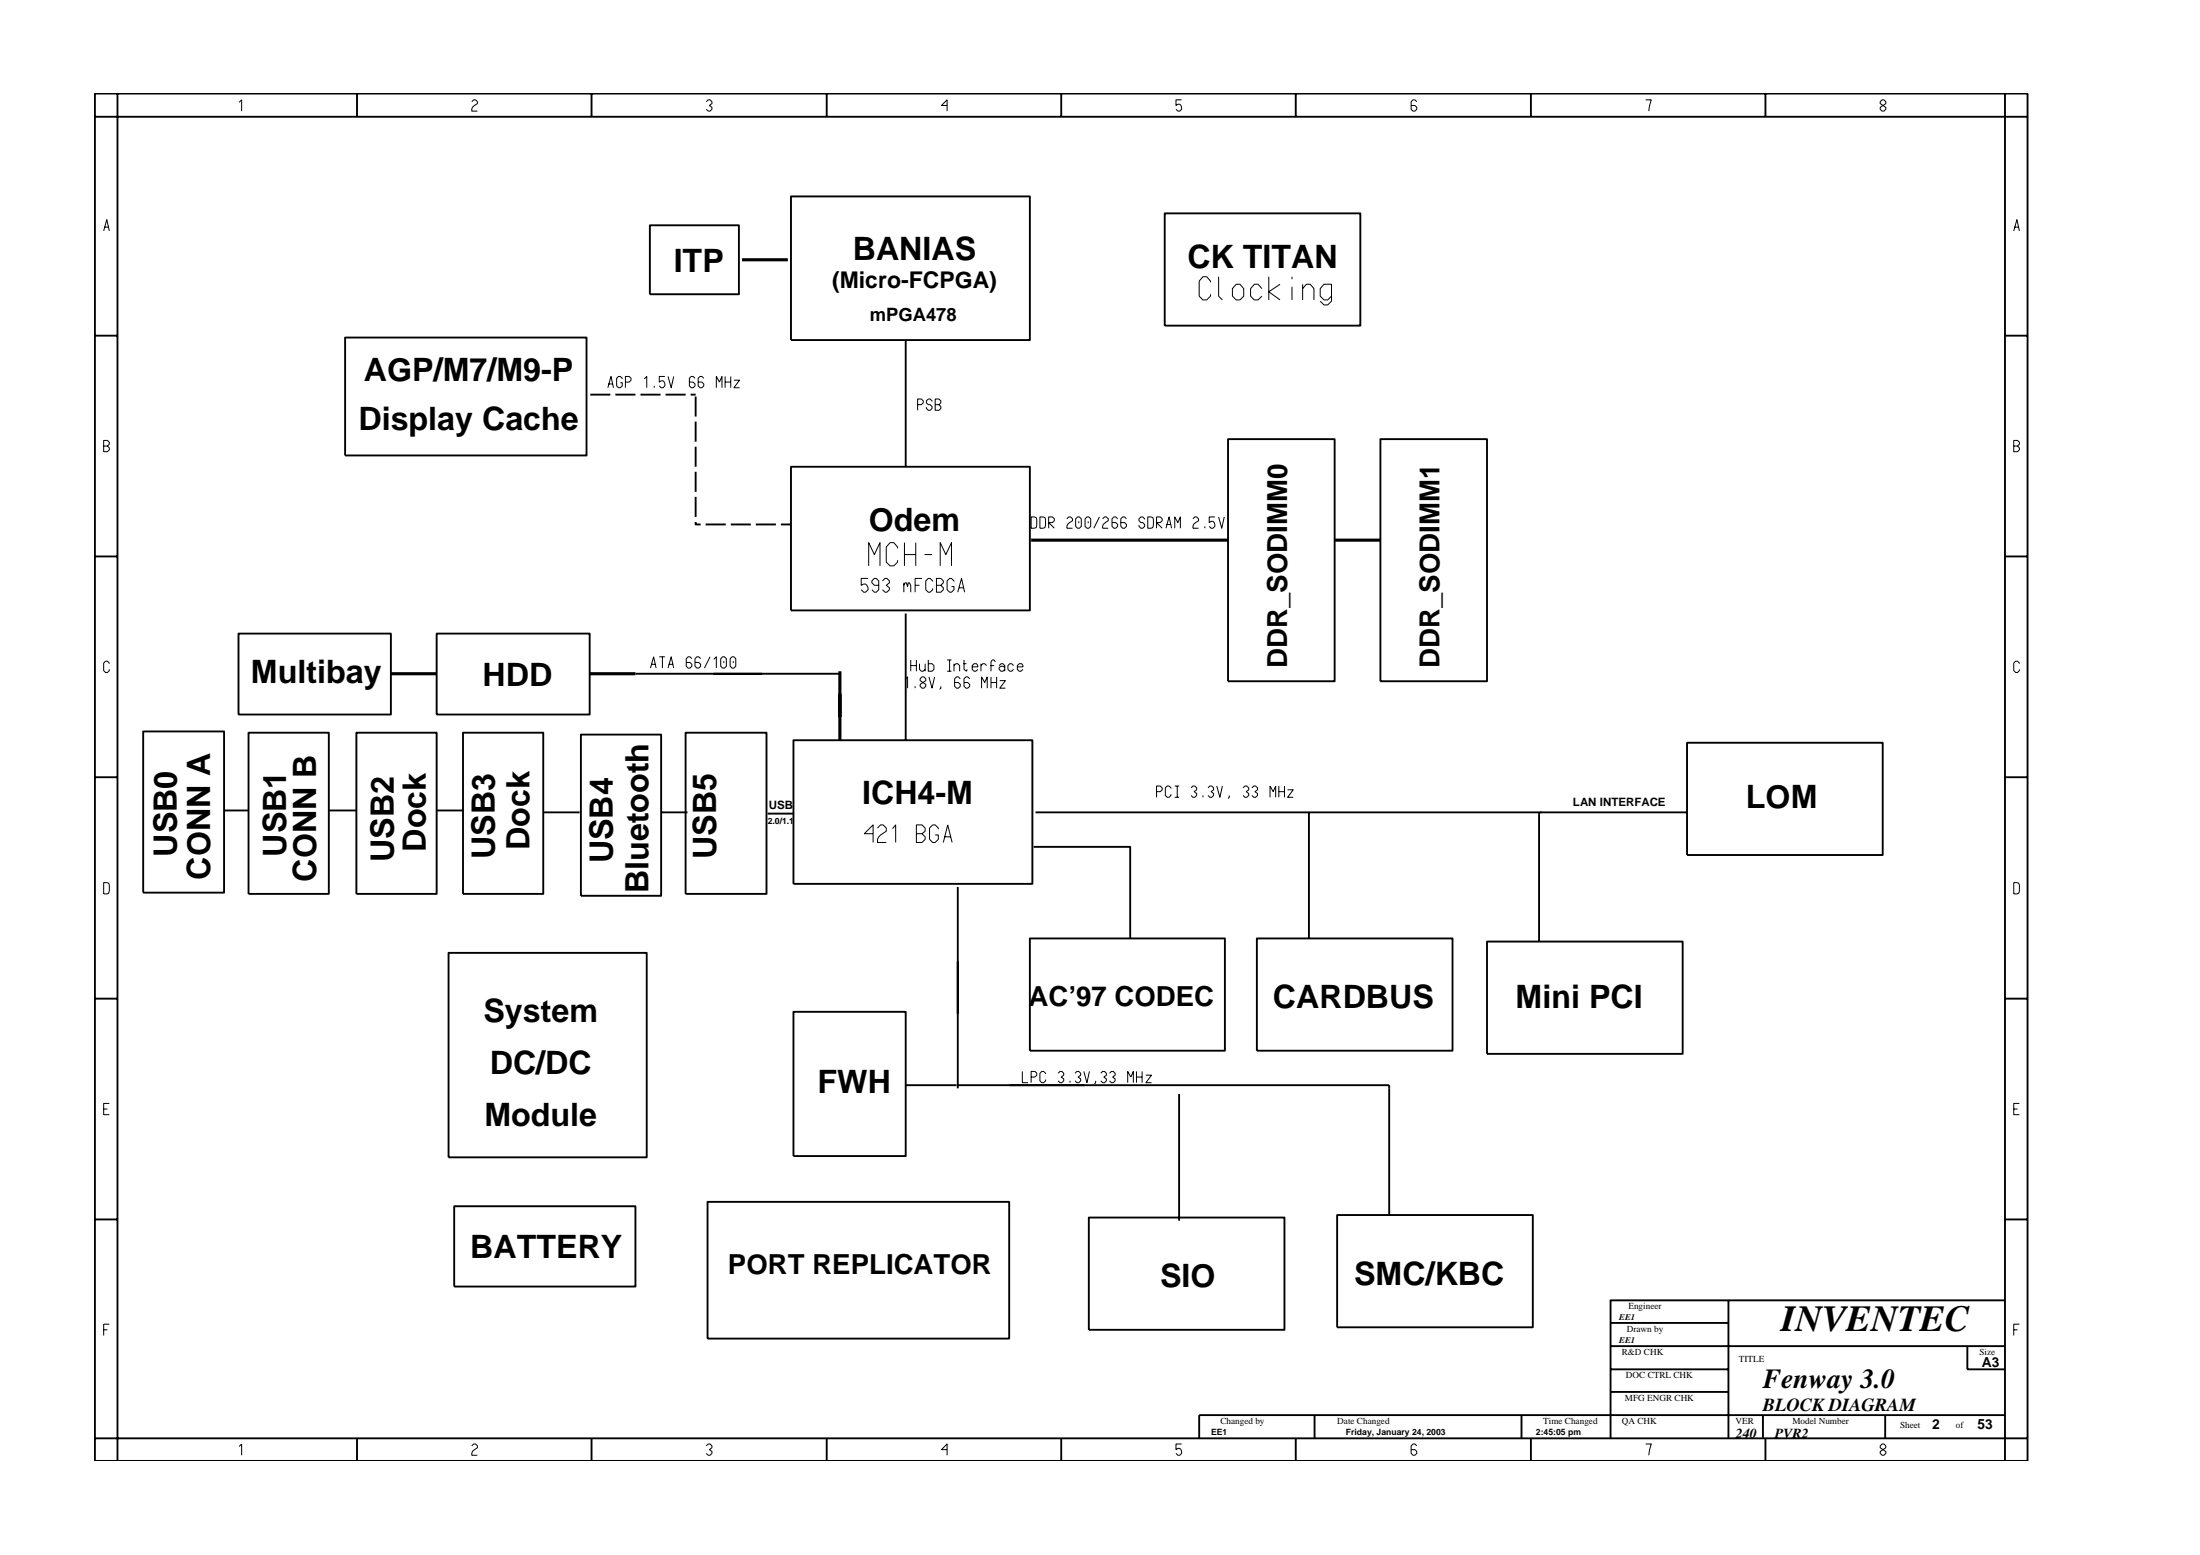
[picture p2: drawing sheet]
<svg xmlns="http://www.w3.org/2000/svg" width="297mm" height="210mm" viewBox="0 0 297 210" stroke-linecap="round" stroke-linejoin="round" font-family="sans-serif">
<g fill="none" stroke="#000" stroke-width=".25">
<path d="M12.8 12.6h261v184.6h-261zM12.8 15.8h261M15.9 12.6v184.6M48.2 12.6v3.2M79.9 12.6v3.2M111.6 12.6v3.2M143.3 12.6v3.2M174.9 12.6v3.2M206.7 12.6v3.2M238.4 12.6v3.2M270.7 12.6v184.6M87.7 30.4h12.1v9.3h-12.1z"/>
<path d="M106.8 26.5h32.3v19.4h-32.3zM157.3 28.8h26.4v15.2h-26.4zM12.8 45.3h3.1M46.6 45.6h32.6v15.9h-32.6zM79.7 53.3h2.7M83.1 53.3h2.7M86.5 53.3h2.7M89.9 53.3h2.7M93.2 53.3h.7M93.9 53.5v2.7M93.9 56.9v2.7M122.3 45.9v17.1"/>
<path d="M165.8 59.3h14.4v32.7h-14.4zM186.4 59.3h14.4v32.7h-14.4zM270.7 45.3h3.1M12.8 75.1h3.1M93.9 70.5v.3h.7M93.9 60.3v2.7M93.9 63.7v2.7M93.9 67.1v2.7M95.3 70.8h2.7M98.7 70.8h2.7M102.1 70.8h2.7M105.4 70.8h1.4"/>
<path d="M106.8 63h32.3v19.4h-32.3zM270.7 75.1h3.1M19.3 98.7h11v21.8h-11zM32.2 85.5h20.6v10.9h-20.6zM33.6 98.9h10.8v21.8h-10.8zM48.1 98.9h10.9v21.8h-10.9zM59 85.5h20.6v10.9h-20.6zM62.5 98.9h10.8v21.8h-10.8zM78.4 99.2h10.9v21.7h-10.9zM85.8 90.9h27.6M92.6 98.9h10.9v21.8h-10.9zM107.1 99.9h32.3v19.4h-32.3z"/>
<path d="M122.3 82.8v17.1M12.8 104.9h3.1M30.3 109.4h3.3M44.4 109.4h3.7M59 109.4h3.5M73.3 109.7h5M89.3 109.7h3.5M103.7 109.8h3.4M129.3 119.7v27.2M139.6 114.3h13v12.4M139.8 109.7h88M176.7 109.7v17"/>
<path d="M207.8 109.7v17.4M227.8 100.3h26.4v15.1h-26.4zM270.7 104.9h3.1M12.8 134.8h3.1M60.6 128.6h26.7v27.6h-26.7zM107.1 136.6h15.2v19.5h-15.2zM139.1 126.7h26.3v15.1h-26.3zM169.7 126.7h26.4v15.1h-26.4zM200.8 127.1h26.4v15.2h-26.4zM270.7 134.8h3.1M122.3 146.5h6.8M129.3 146.5h58.3v17.5"/>
<path d="M159.2 147.7v17.1M12.8 164.6h3.1M61.3 162.8h24.5v10.9h-24.5zM95.5 162.2h40.8v18.5h-40.8zM147 164.4h26.4v15.1h-26.4zM180.5 164h26.5v15.2h-26.5zM217.5 178.6h15.9M233.4 175.5v18.7M270.7 175.5h-53.2v18.7M270.7 164.6h3.1M12.8 194.2h261M48.2 194.2v3"/>
<path d="M79.9 194.2v3M111.6 194.2v3M143.3 194.2v3M174.9 194.2v3M177.5 191v3.2M205.4 191v3.2M206.7 194.2v3M217.5 181.7h53.2M217.5 184.8h15.9M217.5 187.9h15.9M238 191v3.2M238.4 194.2v3"/>
<path d="M254.5 191v3.2M265.6 181.7v3.1h5.1M270.7 191h-108.8v3.2"/>
</g>
<path d="M100.2 35.1h6.2M139.2 72.9h26.6M180.2 72.9h6.2M52.8 90.9h6.2M79.6 90.9h6.2M113.4 90.6v9.3" fill="none" stroke="#000" stroke-width=".42"/>
<g fill="none" stroke="#000" stroke-width=".14">
<path d="M32.3 13.8l.3-.3v1.5M63.7 13.7l.3-.2h.2l.3 .2v.3l-.5 .3-.3 .4v.3h.8M95.4 13.7l.2-.2h.3l.2 .2v.3l-.3 .2 .3 .3v.2l-.2 .3h-.3l-.2-.3M127.9 14.2h-.8l.8-.7v1.5M159.5 13.5h-.7v.7l.2-.1a.5 .5 0 0 1 .5 .6l-.2 .3h-.3l-.2-.3M191.3 13.7l-.3-.2h-.2l-.3 .2v1l.3 .3h.2l.3-.3v-.2l-.3-.3h-.5M222.2 13.5h.8l-.4 1.5M253.9 13.7l.2-.2h.3l.2 .2v.3l-.7 .5v.2l.2 .3h.3l.2-.3v-.2l-.7-.5zM14 31.2l.4-1.6 .4 1.6M14.1 30.7h.6M163.4 38.1v-.2l-.5-.5h-.5l-.5 .5v2.1l.5 .5h.5l.5-.5v-.3M164.5 37.4v2.6l.5 .5"/>
<path d="M166.9 38.4h.5l.5 .6v1l-.5 .5h-.5l-.5-.5v-1zM170.4 39l-.5-.6h-.5l-.5 .6v1l.5 .5h.5l.5-.5M171.3 37.4v3.1M172.8 38.4l-1.5 1 1.5 1.1M174.4 37.4v.3M174.4 38.7v1.8M175.9 39l.5-.6h.5l.5 .6v1.5M175.9 38.4v2.1M179.8 40l-.5 .5h-.5l-.5-.5v-1l.5-.6h1v2.3l-.5 .5h-.5l-.5-.5M271.9 31.2l.4-1.6 .4 1.6M272 30.7h.6M14 59.5h.5l.3 .2v.3l-.3 .2 .3 .3v.2l-.3 .3h-.5z"/>
<path d="M82.1 52.3l.4-1.5 .3 1.5M82.2 51.8h.5M84 51.2l-.2-.4h-.3l-.2 .3v1l.2 .2h.3l.2-.2v-.4h-.2M84.4 51.6h.5l.3-.3v-.2l-.3-.3h-.5v1.5M87 51.2l.3-.4v1.5M88.3 52.1v.2M89.8 50.8h-.8v.8l.3-.2a.5 .5 0 0 1 .5 .7l-.3 .2h-.2l-.3-.2M90.2 50.8l.4 1.5 .4-1.5M93.8 51.1l-.2-.3h-.3l-.2 .3v1l.2 .2h.3l.2-.2v-.3l-.2-.2h-.5M95 51.1l-.2-.3h-.3l-.2 .3v1l.2 .2h.3l.2-.2v-.3l-.2-.2h-.5M96.7 52.3v-1.5l.4 .8 .4-.8v1.5M97.9 51.6h.8"/>
<path d="M97.9 50.8v1.5M98.7 50.8v1.5M99.1 51.3h.8l-.8 1h.8M123.9 54.6h.5l.3-.2v-.3l-.3-.2h-.5v1.5M125.8 54.2l-.2-.3h-.3l-.2 .2v.3l.2 .2h.3l.2 .3v.2l-.2 .3h-.3l-.2-.3v-.1M126.3 54.6h.5l.2-.2v-.3l-.2-.2h-.5v1.5h.5l.2-.3v-.2l-.2-.3M14 60.2h.5M117.2 78.1h-.9v.9l.3-.2h.3l.3 .5v.3l-.3 .3h-.3l-.3-.3M117.3 76.4v-3.1l.8 1.6 .7-1.6v3.1M118.6 79h-.5l-.4-.3v-.3l.4-.3h.2l.3 .3v1.2l-.3 .3h-.2l-.4-.3M119.2 78.4l.3-.3h.2l.4 .3v.3l-.4 .3 .4 .3v.3l-.4 .3h-.2l-.3-.3M121.2 74v-.2l-.5-.5h-.5l-.5 .5v2.1l.5 .5h.5l.5-.5v-.3"/>
<path d="M122 79l.2-.3h.2l.1 .5 .1-.5h.2l.2 .3v.9M122 78.7v1.2M122.1 73.3v3.1M122.1 74.9h1.5M123.6 79h.5M123.6 73.3v3.1M124.5 78.1h-.9v1.8M124.8 74.9h1M125.9 78.5l-.3-.4h-.3l-.3 .3v1.2l.3 .3h.3l.3-.3v-.2M126.4 79h.6l.4-.3v-.3l-.4-.3h-.6v1.8h.6l.4-.3v-.3l-.4-.3M126.9 76.4v-3.1l.8 1.6 .8-1.6v3.1M128.8 78.5l-.3-.4h-.3l-.3 .3v1.2l.3 .3h.3l.3-.3v-.4h-.3"/>
<path d="M129.3 79.9l.5-1.8 .4 1.8M129.5 79.3h.6M139.2 69.8l.7 .1 .1 .2-.1 1.1-.7 .1zM140.4 69.8l.7 .1 .1 .2-.1 1.1-.7 .1zM141.6 71.3v-1.5h.5l.3 .2v.3l-.3 .2h-.5l.8 .8M144 70l.3-.2h.3l.2 .2v.3l-.7 .5-.1 .2v.3h.8M145.2 70l.3-.2h.2l.3 .2v1l-.3 .3h-.2l-.3-.3zM145.7 70.4v.2M146.5 70l.3-.2h.2l.3 .2v1l-.3 .3h-.2l-.3-.3zM146.9 70.4v.2M148.4 69.8l-.7 1.5M148.9 70l.2-.2h.3l.2 .2v.3l-.6 .5-.1 .2v.3h.7"/>
<path d="M150.9 70l-.2-.2h-.3l-.3 .2v1l.3 .3h.3l.2-.3v-.2l-.2-.3h-.6M152.1 70l-.3-.2h-.2l-.3 .2v1l.3 .3h.2l.3-.3v-.2l-.3-.3h-.5M154.5 70.1l-.2-.3h-.3l-.2 .2v.3l.2 .2h.3l.2 .3v.2l-.2 .3h-.3l-.2-.3v-.1M155 69.8l.6 .1 .1 .2-.1 1.1-.6 .1zM156.2 71.3v-1.5h.5l.2 .2v.3l-.2 .2h-.5l.7 .8M157.4 71.3l.4-1.5 .4 1.5M157.5 70.8h.6M158.6 71.3v-1.5l.4 .7 .4-.7v1.5M161.1 70l.2-.2h.3l.2 .2v.3l-.7 .5v.2v.3h.7M162.7 71v.3M164 69.8h-.7v.7l.2-.1a.5 .5 0 0 1 .5 .6l-.2 .3h-.3l-.2-.3M164.5 69.8l.5 1.5 .3-1.5"/>
<path d="M271.9 60.2h.5l.3-.2v-.3l-.3-.2h-.5v1.5h.5l.3-.3v-.2l-.3-.3M14.8 89.6l-.3-.3h-.2l-.3 .2v1l.3 .3h.2l.3-.3v-.1M87.8 90.2l.5-1.5 .3 1.5M87.9 89.7h.6M89 88.7h.8M89.4 88.7v1.5M90.2 90.2l.4-1.5 .4 1.5M90.3 89.7h.6M93.4 88.9l-.2-.2h-.3l-.2 .2v1l.2 .3h.3l.2-.3v-.2l-.2-.3h-.5M94.6 88.9l-.3-.2h-.2l-.3 .2v1l.3 .3h.2l.3-.3v-.2l-.3-.3h-.5M95.9 88.7l-.8 1.5M96.4 89l.3-.3v1.5"/>
<path d="M97.6 88.7h.2l.3 .2v1l-.3 .3h-.2l-.3-.3v-1zM97.7 89.3v.2M98.8 88.7h.3l.2 .2v1l-.2 .3h-.3l-.2-.3v-1zM99 89.3v.2M122.2 91.7l.3-.3v1.5M123 89.1v1.5M123 89.8h.7M123.6 92.6v.3M123.7 89.1v1.5M124.1 89.6v.8l.3 .2h.3l.2-.2M124.2 91.6l.3-.2h.2l.3 .2v.3l-.8 .5v.2l.3 .3h.2l.3-.3v-.2l-.8-.5zM124.9 89.6v1"/>
<path d="M125.3 89.1v1.5h.5l.3-.2v-.6l-.3-.2h-.5M125.4 91.4l.4 1.5 .4-1.5M127 92.6v.3l-.1 .2M127.9 89.1h.6M127.9 90.6h.6M128.2 89.1v1.5M128.8 89.8l.3-.2h.2l.3 .2v.8M128.8 89.6v1M129.7 91.6l-.3-.2h-.3l-.2 .2v1l.2 .3h.3l.3-.3v-.2l-.3-.3h-.5M130.1 89.6h.4M130.2 89.1v1.3l.3 .2 .1-.2M130.9 91.6l-.2-.2h-.3l-.2 .2v1l.2 .3h.3l.2-.3v-.2l-.2-.3h-.5"/>
<path d="M131.3 90h.7l-.1-.4h-.4l-.2 .2v.6l.2 .2h.3l.2-.2M132.4 89.8l.3-.2h.3l.2 .2M132.4 89.6v1M132.5 92.9v-1.5l.5 .7 .3-.7v1.5M133.7 89.8h.5M133.8 91.4v1.5M133.8 92.1h.8M134.4 89.3l-.2-.2h-.2l-.2 .2v1.3M134.6 91.4v1.5M134.9 89.8l.3-.2h.2l.3 .2v.8M135 91.9h.7l-.7 1h.7M135.7 90.1l-.3-.2h-.2l-.3 .2v.3l.3 .2h.2l.3-.2"/>
<path d="M136.8 89.8l-.2-.2h-.3l-.2 .2v.6l.2 .2h.3l.2-.2M137.4 90h.7l-.1-.4h-.4l-.2 .2v.6l.2 .2h.3l.2-.2M272.7 89.6l-.3-.3h-.3l-.2 .2v1l.2 .3h.3l.3-.3v-.1M14 119.1l.7 .1 .1 .3-.1 1.1-.7 .1zM117.9 112.5h-1.2l1.2-1.1v2.3M118.5 111.8l.4-.4h.3l.5 .4v.4l-.8 .5-.4 .6v.4h1.2M120.5 111.9l.4-.5v2.3M123.7 112.5h.8l.4-.3v-.4l-.4-.4h-.8v2.3h.8l.4-.4v-.3l-.4-.5M126.7 111.9v-.1l-.4-.4h-.4l-.4 .4v1.5l.4 .4h.4l.4-.4v-.6h-.4M127.4 113.7l.6-2.3 .6 2.3M127.5 113h.9M156.2 106.9h.5l.2-.3v-.2l-.2-.3h-.5v1.5"/>
<path d="M158.1 106.4l-.3-.3h-.2l-.3 .3v1l.3 .2h.2l.3-.2v-.2M158.6 106.1h.6M158.6 107.6h.6M158.9 106.1v1.5M160.8 106.4l.3-.3h.2l.3 .3v.2l-.4 .3 .4 .2v.3l-.3 .2h-.2l-.3-.2M162.4 107.4v.2M163.1 106.4l.3-.3h.2l.3 .3v.2l-.4 .3 .4 .2v.3l-.3 .2h-.2l-.3-.2M164.3 106.1l.4 1.5 .3-1.5M166 107.4v.2l-.2 .2M167.8 106.4l.3-.3h.2l.3 .3v.2l-.3 .3 .3 .2v.3l-.3 .2h-.2l-.3-.2M169 106.4l.3-.3h.2l.3 .3v.2l-.4 .3 .4 .2v.3l-.3 .2h-.2l-.3-.2M171.5 107.6v-1.5l.4 .8 .3-.8v1.5"/>
<path d="M172.7 106.1v1.5M172.7 106.9h.7M173.4 106.1v1.5M173.8 106.6h.8l-.8 1h.8M271.9 119.1l.7 .1 .1 .3-.1 1.1-.7 .1zM14 149.7h.5M14.8 148.9h-.8v1.6h.8M138 144.6v1.5h.8M139.2 145.4h.5l.3-.3v-.2l-.3-.3h-.5v1.5M141.2 145l-.3-.4h-.2l-.3 .3v1l.3 .2h.2l.3-.2v-.2M142.9 144.9l.2-.3h.3l.2 .3v.2l-.3 .3 .3 .2v.3l-.2 .2h-.3l-.2-.2M144.5 145.9v.2"/>
<path d="M145.1 144.9l.3-.3h.3l.2 .3v.2l-.3 .3 .3 .2v.3l-.2 .2h-.3l-.3-.2M146.3 144.6l.5 1.5 .3-1.5M147.9 145.9v.2l-.1 .2M148.6 144.9l.3-.3h.2l.3 .3v.2l-.4 .3 .4 .2v.3l-.3 .2h-.2l-.3-.2M149.8 144.9l.3-.3h.2l.3 .3v.2l-.4 .3 .4 .2v.3l-.3 .2h-.2l-.3-.2M152.3 146.1v-1.5l.4 .8 .3-.8v1.5M153.4 144.6v1.5M153.4 145.4h.8M154.2 144.6v1.5M154.7 145.1h.8l-.8 1h.8M271.9 149.7h.5M272.7 148.9h-.8v1.6h.8"/>
<path d="M14 179.5h.5M14.8 178.7h-.8v1.6M271.9 179.5h.5M272.7 178.7h-.8v1.6M32.3 195.3l.3-.4v1.5M63.7 195.2l.3-.3h.2l.3 .3v.2l-.7 .5-.1 .3v.2h.8M95.4 195.2l.2-.3h.3l.2 .3v.2l-.3 .3 .3 .2v.3l-.2 .2h-.3l-.2-.2M127.9 195.7h-.8l.8-.8v1.5M159.5 194.9h-.7v.8l.2-.2a.5 .5 0 0 1 .5 .7l-.2 .2h-.3l-.2-.2M191.3 195.2l-.3-.3h-.2l-.3 .3v1l.3 .2h.2l.3-.2v-.3l-.3-.2h-.5M222.2 194.9h.8l-.4 1.5M254.1 194.9l-.2 .3v.2l.7 .5v.3l-.2 .2h-.3l-.2-.2v-.3l.7-.5v-.2l-.2-.3z"/>
</g>
<text font-size="5" x="240.5" y="179.7">INVENTEC</text>
<g font-size="4.4">
<text x="115.1" y="35.1">BANIAS</text>
<text x="91" y="36.7">ITP</text>
<text x="160.3" y="36.2">CK TITAN</text>
<text x="49.1" y="51.4">AGP/M7/M9-P</text>
<text x="48.4" y="58">Display Cache</text>
<text x="117.3" y="71.6">Odem</text>
<text x="33.9" y="92.2">Multibay</text>
<text x="65.2" y="92.5">HDD</text>
<text x="116.4" y="108.5">ICH4-M</text>
<text x="235.7" y="109.1">LOM</text>
<text x="23.9" y="115.6" transform="rotate(-90 23.9 115.6)">USB0</text>
<text x="28.4" y="118.7" transform="rotate(-90 28.4 118.7)">CONN A</text>
<text x="38.6" y="115.6" transform="rotate(-90 38.6 115.6)">USB1</text>
<text x="42.7" y="119" transform="rotate(-90 42.7 119)">CONN B</text>
<text x="53.2" y="116.4" transform="rotate(-90 53.2 116.4)">USB2</text>
<text x="57.5" y="115" transform="rotate(-90 57.5 115)">Dock</text>
<text x="66.8" y="116" transform="rotate(-90 66.8 116)">USB3</text>
<text x="71.5" y="114.7" transform="rotate(-90 71.5 114.7)">Dock</text>
<text x="82.7" y="116.6" transform="rotate(-90 82.7 116.6)">USB4</text>
<text x="96.7" y="116" transform="rotate(-90 96.7 116)">USB5</text>
<text x="87.6" y="120.6" transform="rotate(-90 87.6 120.6)">Bluetooth</text>
<text x="171.9" y="136.1">CARDBUS</text>
<text x="204.6" y="136.1">Mini PCI</text>
<text x="65.3" y="138">System</text>
<text x="66.1" y="145">DC/DC</text>
<text x="110.4" y="147.5">FWH</text>
<text x="65.4" y="152">Module</text>
<text x="63.5" y="169.8">BATTERY</text>
<text x="156.6" y="173.7">SIO</text>
<text x="182.8" y="173.4">SMC/KBC</text>
</g>
<g font-size="3.7">
<text x="173.8" y="90.2" transform="rotate(-90 173.8 90.2)">DDR_SODIMM0</text>
<text x="194.4" y="90.2" transform="rotate(-90 194.4 90.2)">DDR_SODIMM1</text>
<text x="138.9" y="135.8">AC’97 CODEC</text>
<text x="98.3" y="172">PORT REPLICATOR</text>
<text x="238" y="187.3">Fenway 3.0</text>
</g>
<text font-size="3.1" x="112.3" y="38.9">(Micro-FCPGA)</text>
<g font-size="2.5">
<text x="117.4" y="43.3">mPGA478</text>
<text x="238" y="190.4">BLOCK DIAGRAM</text>
</g>
<g font-size="1.9">
<text x="267.6" y="184.6">A3</text>
<text x="234.4" y="194.1">240</text>
<text x="239.6" y="194.1">PVR2</text>
<text x="260.9" y="192.9">2</text>
<text x="267" y="192.9">53</text>
</g>
<g font-size="1.6">
<text x="103.8" y="109.2">USB</text>
<text x="212.4" y="108.8">LAN INTERFACE</text>
</g>
<g font-size="1.2">
<text x="103.7" y="111.2">2.0/1.1</text>
<text x="218.6" y="178.2">EE1</text>
<text x="219.6" y="179.8">Drawn by</text>
<text x="219.9" y="176.7">Engineer</text>
<text x="218.6" y="181.3">EE1</text>
<text x="219" y="182.9">R&amp;D CHK</text>
<text x="234.8" y="183.8">TITLE</text>
<text x="267.3" y="182.9">Size</text>
<text x="219.4" y="189.2">MFG ENGR CHK</text>
<text x="219.5" y="186">DOC CTRL CHK</text>
<text x="163.5" y="193.7">EE1</text>
<text x="164.8" y="192.2">Changed by</text>
<text x="180.6" y="192.2">Date Changed</text>
<text x="181.7" y="193.7">Friday, January 24, 2003</text>
<text x="207.4" y="193.7">2:45:05 pm</text>
<text x="208.4" y="192.2">Time Changed</text>
<text x="219" y="192.2">QA CHK</text>
<text x="234.3" y="192.2">VER</text>
<text x="242" y="192.2">Model Number</text>
<text x="256.5" y="192.7">Sheet</text>
<text x="264.1" y="192.7">of</text>
</g>
</svg>
